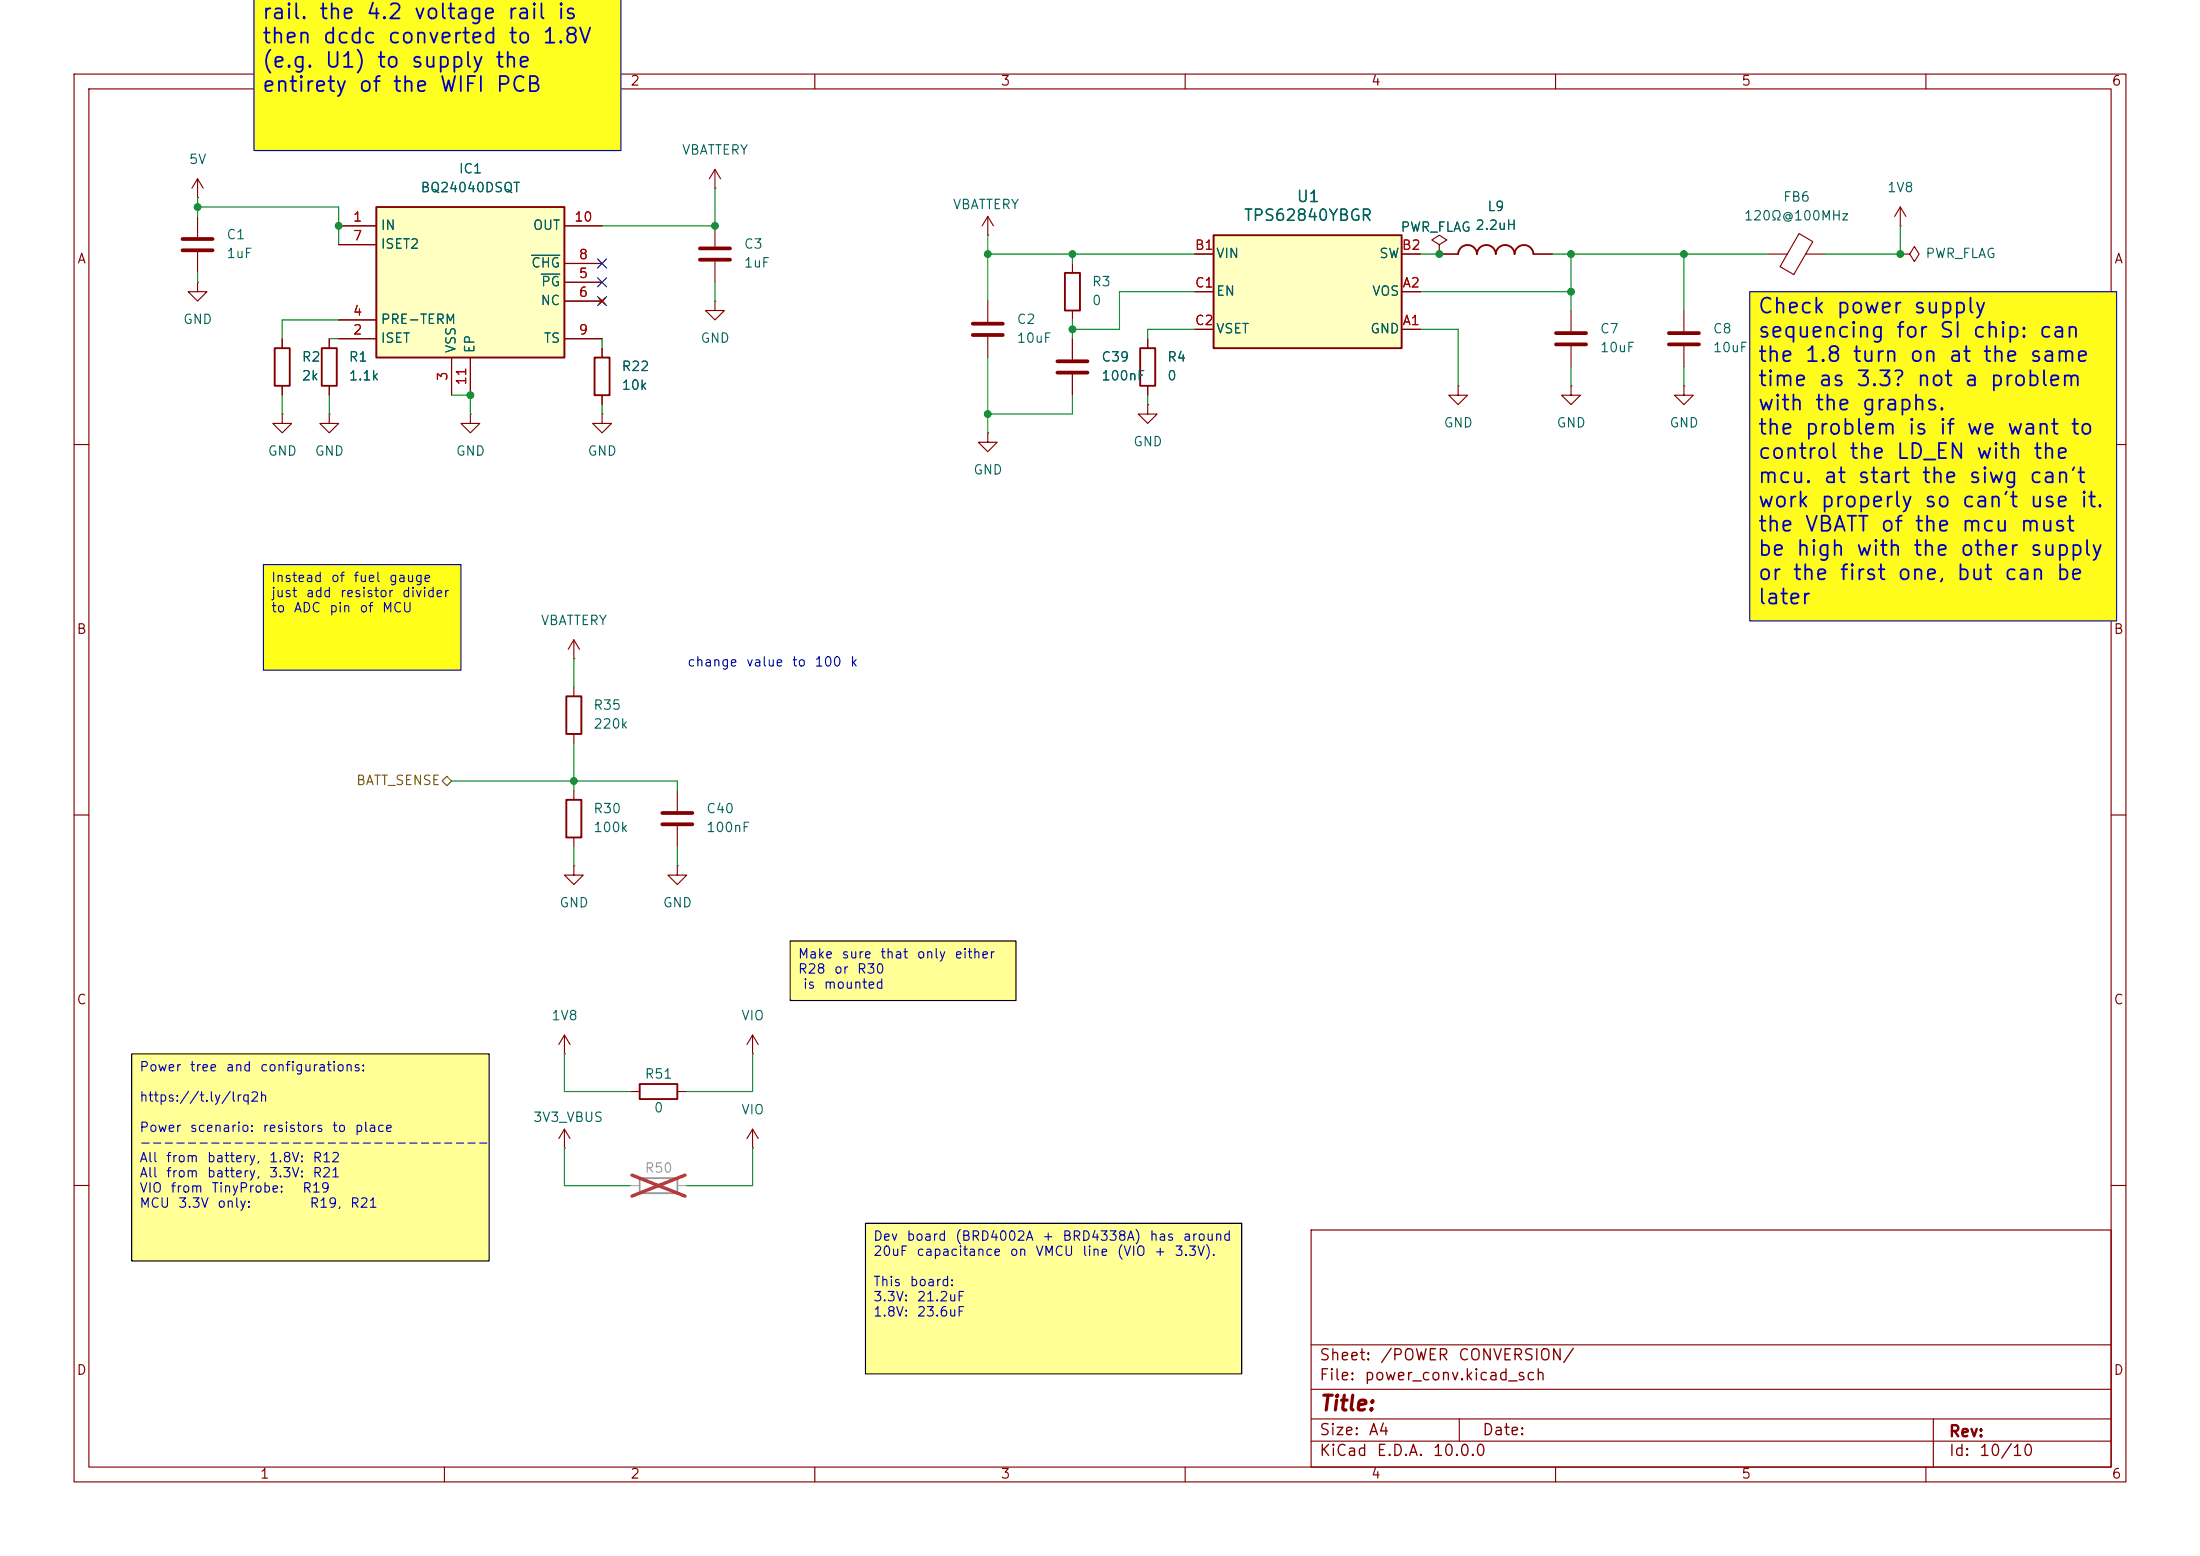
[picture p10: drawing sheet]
<svg xmlns="http://www.w3.org/2000/svg" width="297mm" height="210mm" viewBox="0 0 297 210" stroke-linecap="round" stroke-linejoin="round" font-family="sans-serif">
<g fill="none" stroke="#840000" stroke-width=".15">
<path d="M10 10h277v190h-277zM12 12h273v186h-273zM60 10v2M110 10v2M160 10v2M210 10v2M260 10v2M10 60h2M285 60h2M10 110h2M285 110h2M10 160h2"/>
<path d="M177 166h108v32h-108zM285 160h2M60 198v2M110 198v2M160 198v2M177 194.5h108M177 191.5h108M177 187.5h108M177 181.5h108M197 191.5v3M210 198v2M260 198v2"/>
<path d="M261 191.5v6.5"/>
</g>
<path d="M35.6 76.2h26.6v14.2h-26.6z" fill="#fffe16"/>
<g fill="#ffff96">
<path d="M17.8 142.2h48.2v28h-48.2z"/>
<path d="M116.8 165.1h50.8v20.3h-50.8z"/>
<path d="M106.7 127h30.5v8h-30.5z"/>
</g>
<path d="M34.3 -.1h49.5v20.4h-49.5z" fill="#feff1e"/>
<path d="M236.2 39.4h49.5v44.4h-49.5z" fill="#fffb1b"/>
<path d="M44.4 55.9v1.3h1.3l-1.3 1.2-1.2-1.2h1.2M44.4 55.9h.1" fill="none" stroke="#840000" stroke-width=".15"/>
<path d="M50.8 27.9h25.4v20.4h-25.4z" fill="#ffffc2"/>
<path d="M50.8 27.9h25.4v20.4h-25.4zM143.8 36.8h2v5.1h-2zM80.3 48.3h2v5h-2zM153.9 47h2.1v5.1h-2.1zM76.5 94h2v5.1h-2z" fill="none" stroke="#840000" stroke-width=".25"/>
<g fill="none" stroke="#840000" stroke-width=".15">
<path d="M26.7 26.7h.1M26.7 38.1v1.3h1.2l-1.2 1.2-1.3-1.2h1.3M26.7 38.1h.1M26.7 24.1v2.6M26.7 29.2v2.8M26.7 34v2.8M26.7 24.1l-.8 1.3M26.7 24.1l.7 1.3M45.7 30.5h5.1M45.7 33h5.1M76.2 30.5h5.1M76.2 38.1h5.1"/>
<path d="M76.2 35.6h5.1M96.5 25.4h.1M96.5 22.9l-.7 1.2M96.5 22.9l.8 1.2M96.5 22.9v2.5M96.5 30.5v2.8M96.5 35.3v2.8M133.3 31.8h.1M133.3 29.2v2.6M133.3 29.2l-.7 1.3M133.3 29.2l.8 1.3M144.8 35.6v1.2"/>
<path d="M38.1 55.9v1.3h1.3l-1.3 1.2-1.3-1.2h1.3M38.1 55.9h.1M45.7 45.7h5.1M45.7 43.2h5.1M61 48.3v5M63.5 55.9v1.3h1.3l-1.3 1.2-1.3-1.2h1.3M63.5 55.9h.1M63.5 48.3v5M76.2 45.7h5.1M76.2 40.6h5.1M80.9 40.3l.8 .7M81.3 55.9v1.3h1.2l-1.2 1.2-1.3-1.2h1.3"/>
<path d="M81.3 55.9h.1M81.3 47v1.3M81.3 53.3v1.3M81.7 40.3l-.8 .7M96.5 40.6v1.3h1.3l-1.3 1.3-1.3-1.3h1.3M96.5 40.6h.1M133.3 58.4v1.3h1.3l-1.3 1.3-1.2-1.3h1.2M133.3 58.4h.1M133.3 40.6v2.8M133.3 45.5v2.8M144.8 41.9v1.3M144.8 45.7v2.8"/>
<path d="M144.8 50.5v2.8M154.9 54.6v1.3h1.3l-1.3 1.3-1.2-1.3h1.2M154.9 54.6h.1M154.9 45.7v1.3M154.9 52.1v1.2M77.5 92.7v1.3M77.5 99.1v1.2M91.4 106.7v2.8M91.4 111.5v2.8M76.2 139.7v2.5M76.2 139.7l-.8 1.3M76.2 139.7l.8 1.3"/>
<path d="M76.2 154.9h.1M76.2 142.2h.1M76.2 152.4l-.8 1.3M76.2 152.4l.8 1.3M76.2 152.4v2.5"/>
</g>
<path d="M71.7 34.5h3.9M73.1 37h2.5" fill="none" stroke="#006464" stroke-width=".15"/>
<path d="M24.6 32.3h4.1M24.6 33.8h4.1M94.5 33.5h4.1M94.5 35.1h4.1M131.3 43.7h4.1M131.3 45.2h4.1M142.7 48.8h4.1M142.7 50.3h4.1M89.4 109.7h4.1M89.4 111.3h4.1" fill="none" stroke="#840000" stroke-width=".51"/>
<path d="M163.8 31.8h25.4v15.2h-25.4z" fill="#ffffc2"/>
<path d="M163.8 31.8h25.4v15.2h-25.4zM196.8 34.3a1.27 1.27 0 0 1 1.3-1.2 1.27 1.27 0 0 1 1.3 1.2 1.27 1.27 0 0 1 1.3-1.2 1.27 1.27 0 0 1 1.2 1.2 1.27 1.27 0 0 1 1.3-1.2 1.27 1.27 0 0 1 1.3 1.2 1.27 1.27 0 0 1 1.2-1.2 1.27 1.27 0 0 1 1.3 1.2M37.1 47h2v5.1h-2zM43.4 47h2.1v5.1h-2.1zM76.5 108h2v5h-2zM86.4 146.3h5v2h-5z" fill="none" stroke="#840000" stroke-width=".25"/>
<g fill="none" stroke="#840000" stroke-width=".15">
<path d="M45.7 30.5h5.1M45.7 33h5.1M76.2 30.5h5.1M76.2 38.1h5.1M76.2 35.6h5.1M161.3 39.4h2.5M161.3 34.3h2.5M189.2 39.4h2.6M189.2 34.3h2.6M194.3 33l1-.6-1-.6-1 .6 1 .6v1.3M194.3 34.3h.1M194.3 34.3h2.5"/>
<path d="M207 34.3h2.5M238.8 34.3h2.5M242.9 31.5l1.8 1.1-2.5 4.5-1.9-1.1zM243.8 34.3h2.6M256.5 34.3h1.3l.6-1 .7 1-.7 1-.6-1M256.5 34.3h.1M256.5 30.5h.1M256.5 27.9l-.7 1.3M256.5 27.9l.8 1.3M256.5 27.9v2.6M38.1 45.7v1.3M38.1 52.1v1.2"/>
<path d="M44.4 45.7v1.3M44.4 52.1v1.2M45.7 45.7h5.1M45.7 43.2h5.1M61 48.3v5M63.5 48.3v5M76.2 45.7h5.1M76.2 40.6h5.1M80.9 40.3l.8 .7M81.3 47v1.3M81.3 53.3v1.3M81.7 40.3l-.8 .7"/>
<path d="M144.8 45.7v2.8M144.8 50.5v2.8M154.9 45.7v1.3M154.9 52.1v1.2M161.3 44.5h2.5M189.2 44.5h2.6M196.8 52.1v1.2h1.3l-1.3 1.3-1.2-1.3h1.2M196.8 52.1h.1M212.1 52.1v1.2h1.3l-1.3 1.3-1.3-1.3h1.3M212.1 52.1h.1M212.1 41.9v2.8M212.1 46.7v2.8"/>
<path d="M227.3 52.1v1.2h1.3l-1.3 1.3-1.2-1.3h1.2M227.3 52.1h.1M227.3 41.9v2.8M227.3 46.7v2.8M77.5 88.9h.1M77.5 86.4l-.8 1.2M77.5 86.4l.7 1.2M77.5 86.4v2.5M77.5 116.8v1.3h1.2l-1.2 1.3-1.3-1.3h1.3M77.5 116.8h.1M77.5 106.7v1.3M77.5 113v1.3"/>
<path d="M91.4 116.8v1.3h1.3l-1.3 1.3-1.2-1.3h1.2M91.4 116.8h.1M101.6 139.7l-.8 1.3M101.6 139.7l.8 1.3M101.6 139.7v2.5M85.1 147.3h1.3M91.4 147.3h1.3M101.6 142.2h.1M101.6 154.9h.1M101.6 152.4v2.5M101.6 152.4l-.8 1.3M101.6 152.4l.8 1.3"/>
</g>
<path d="M86.4 159h5v2h-5z" fill="none" stroke="#a1a1a1" stroke-width=".25"/>
<path d="M85.1 160h1.3M91.4 160h1.3" fill="none" stroke="#a1a1a1" stroke-width=".15"/>
<path d="M85.3 158.6l7.2 2.8M92.5 158.6l-7.2 2.8" fill="none" stroke="#e12e31" stroke-width=".46"/>
<path d="M210.1 45h4M210.1 46.5h4M225.3 45h4.1M225.3 46.5h4.1" fill="none" stroke="#840000" stroke-width=".51"/>
<path d="M59.7 105.4l.6-.6 .7 .6-.7 .6z" fill="none" stroke="#725600" stroke-width=".15"/>
<g fill="none" stroke="#009600" stroke-width=".15">
<path d="M26.7 26.7v2.5M26.7 36.8v1.3M26.7 27.9h19v5.1M96.5 25.4v5.1h-15.2M96.5 38.1v2.5M133.3 31.8v8.8M133.3 34.3h28M144.8 34.3v1.3M161.3 39.4h-10.2v5.1h-6.3M191.8 34.3h2.5M191.8 39.4h20.3M209.5 34.3h29.3"/>
<path d="M212.1 34.3v7.6M227.3 34.3v7.6M256.5 30.5v3.8h-10.1M38.1 53.3v2.6M44.4 45.7h1.3M44.4 53.3v2.6M45.7 43.2h-7.6v2.5M61 53.3h2.5v2.6M81.3 45.7v1.3M81.3 54.6v1.3M133.3 48.3v10.1M144.8 43.2v2.5"/>
<path d="M144.8 53.3v2.6h-11.5M154.9 53.3v1.3M161.3 44.5h-6.4v1.2M191.8 44.5h5v7.6M212.1 49.5v2.6M227.3 49.5v2.6M77.5 88.9v3.8M61 105.4h30.4v1.3M77.5 100.3v6.4M77.5 114.3v2.5M91.4 114.3v2.5M76.2 154.9v5.1h8.9"/>
<path d="M76.2 142.2v5.1h8.9M101.6 154.9v5.1h-8.9M101.6 142.2v5.1h-8.9"/>
</g>
<path d="M80.7 37.5l1.2 1.2M80.7 35l1.2 1.2M81.9 37.5l-1.2 1.2M81.9 35l-1.2 1.2M80.7 40l1.2 1.2M81.9 40l-1.2 1.2" fill="none" stroke="#000084" stroke-width=".15"/>
<path d="M34.3 -.1v20.4h49.5v-20.4M236.2 39.4h49.5v44.4h-49.5zM35.6 76.2h26.6v14.2h-26.6z" fill="none" stroke="#0000c2" stroke-width=".15"/>
<path d="M106.7 127h30.5v8h-30.5zM17.8 142.2h48.2v28h-48.2zM116.8 165.1h50.8v20.3h-50.8z" fill="none" stroke="#000" stroke-width=".15"/>
<path d="M71.7 34.5h3.9M73.1 37h2.5" fill="none" stroke="#006464" stroke-width=".15"/>
<g fill="#009600" stroke="#009600" stroke-width=".14">
<circle cx="133.3" cy="55.9" r=".46"/>
<circle cx="144.8" cy="44.5" r=".46"/>
<circle cx="133.3" cy="34.3" r=".46"/>
<circle cx="144.8" cy="34.3" r=".46"/>
<circle cx="45.7" cy="30.5" r=".46"/>
<circle cx="96.5" cy="30.5" r=".46"/>
<circle cx="26.7" cy="27.9" r=".46"/>
<circle cx="63.5" cy="53.3" r=".46"/>
<circle cx="77.5" cy="105.4" r=".46"/>
<circle cx="194.3" cy="34.3" r=".46"/>
<circle cx="212.1" cy="34.3" r=".46"/>
<circle cx="212.1" cy="39.4" r=".46"/>
<circle cx="227.3" cy="34.3" r=".46"/>
<circle cx="256.5" cy="34.3" r=".46"/>
</g>
<g font-size="2" fill="#0000c2">
<text x="35.2" y="-.2">will</text>
<text x="56.8" y="-.2">a</text>
<text x="60.3" y="-.2">4.2V</text>
<text x="35.2" y="3.1">rail.</text>
<text x="42.9" y="3.1">the</text>
<text x="49.3" y="3.1">4.2</text>
<text x="55.7" y="3.1">voltage</text>
<text x="68.3" y="3.1">rail</text>
<text x="75.1" y="3.1">is</text>
<text x="35.2" y="6.4">then</text>
<text x="35.2" y="9.6">(e.g.</text>
<text x="43.4" y="6.4">dcdc</text>
<text x="43.7" y="9.6">U1)</text>
<text x="50.7" y="9.6">to</text>
<text x="52.2" y="6.4">converted</text>
<text x="55.3" y="9.6">supply</text>
<text x="66.7" y="9.6">the</text>
<text x="68.5" y="6.4">to</text>
<text x="73.1" y="6.4">1.8V</text>
<text x="35.2" y="12.9">entirety</text>
<text x="48.3" y="12.9">of</text>
<text x="52.9" y="12.9">the</text>
<text x="59.2" y="12.9">WIFI</text>
<text x="66.8" y="12.9">PCB</text>
<text x="237.2" y="42.8">Check</text>
<text x="237.2" y="46.1">sequencing</text>
<text x="247.8" y="42.8">power</text>
<text x="255.8" y="46.1">for</text>
<text x="258.2" y="42.8">supply</text>
<text x="261.7" y="46.1">SI</text>
<text x="266.2" y="46.1">chip:</text>
<text x="275.1" y="46.1">can</text>
<text x="237.2" y="49.4">the</text>
<text x="237.2" y="52.6">time</text>
<text x="243.5" y="49.4">1.8</text>
<text x="245.4" y="52.6">as</text>
<text x="249.9" y="49.4">turn</text>
<text x="250.4" y="52.6">3.3?</text>
<text x="257.6" y="49.4">on</text>
<text x="258.6" y="52.6">not</text>
<text x="262.9" y="49.4">at</text>
<text x="265" y="52.6">a</text>
<text x="267.5" y="49.4">the</text>
<text x="268.5" y="52.6">problem</text>
<text x="273.9" y="49.4">same</text>
<text x="237.2" y="55.9">with</text>
<text x="237.2" y="59.2">the</text>
<text x="243.5" y="59.2">problem</text>
<text x="244.9" y="55.9">the</text>
<text x="251.2" y="55.9">graphs.</text>
<text x="257.4" y="59.2">is</text>
<text x="261.6" y="59.2">if</text>
<text x="265.3" y="59.2">we</text>
<text x="270.8" y="59.2">want</text>
<text x="279.4" y="59.2">to</text>
<text x="237.2" y="62.4">control</text>
<text x="237.2" y="65.7">mcu.</text>
<text x="246" y="65.7">at</text>
<text x="249.5" y="62.4">the</text>
<text x="250.6" y="65.7">start</text>
<text x="255.9" y="62.4">LD_EN</text>
<text x="259.3" y="65.7">the</text>
<text x="265.6" y="65.7">siwg</text>
<text x="266.6" y="62.4">with</text>
<text x="273.8" y="65.7">can't</text>
<text x="274.3" y="62.4">the</text>
<text x="237.2" y="69">work</text>
<text x="245.6" y="69">properly</text>
<text x="259.6" y="69">so</text>
<text x="264.7" y="69">can't</text>
<text x="273.9" y="69">use</text>
<text x="280.7" y="69">it.</text>
<text x="237.2" y="72.3">the</text>
<text x="237.2" y="75.5">be</text>
<text x="242.4" y="75.5">high</text>
<text x="243.5" y="72.3">VBATT</text>
<text x="250.4" y="75.5">with</text>
<text x="253.7" y="72.3">of</text>
<text x="258.1" y="75.5">the</text>
<text x="258.3" y="72.3">the</text>
<text x="264.5" y="75.5">other</text>
<text x="264.7" y="72.3">mcu</text>
<text x="272.6" y="72.3">must</text>
<text x="273.9" y="75.5">supply</text>
<text x="237.2" y="78.8">or</text>
<text x="237.2" y="82.1">later</text>
<text x="241.9" y="78.8">the</text>
<text x="248.2" y="78.8">first</text>
<text x="256" y="78.8">one,</text>
<text x="264" y="78.8">but</text>
<text x="270.4" y="78.8">can</text>
<text x="277.4" y="78.8">be</text>
</g>
<text font-size="2" fill="#840000" x="178" y="190.9">Title:</text>
<g font-size="1.5" fill="#006464">
<text x="174.9" y="27.7">U1</text>
<text x="167.8" y="30.2">TPS62840YBGR</text>
</g>
<g font-size="1.5" fill="#840000">
<text x="178" y="184">Sheet:</text>
<text x="186.2" y="184">/POWER</text>
<text x="196.7" y="184">CONVERSION/</text>
<text x="178" y="186.7">File:</text>
<text x="184.1" y="186.7">power_conv.kicad_sch</text>
<text x="178" y="196.9">KiCad</text>
<text x="178" y="194.1">Size:</text>
<text x="184.7" y="194.1">A4</text>
<text x="185.7" y="196.9">E.D.A.</text>
<text x="193.3" y="196.9">10.0.0</text>
<text x="200" y="194.1">Date:</text>
<text x="263" y="194.3">Rev:</text>
<text x="263" y="196.9">Id:</text>
<text x="267.1" y="196.9">10/10</text>
</g>
<g font-size="1.3" fill="#840000">
<text x="35" y="11.9">1</text>
<text x="85" y="11.9">2</text>
<text x="135" y="11.9">3</text>
<text x="185" y="11.9">4</text>
<text x="235" y="11.9">5</text>
<text x="285" y="11.9">6</text>
<text x="10.3" y="35.9">A</text>
<text x="285.3" y="35.9">A</text>
<text x="10.3" y="85.9">B</text>
<text x="285.3" y="85.9">B</text>
<text x="10.3" y="135.9">C</text>
<text x="285.3" y="135.9">C</text>
<text x="10.3" y="185.9">D</text>
<text x="285.3" y="185.9">D</text>
<text x="35" y="199.9">1</text>
<text x="85" y="199.9">2</text>
<text x="135" y="199.9">3</text>
<text x="185" y="199.9">4</text>
<text x="235" y="199.9">5</text>
<text x="285" y="199.9">6</text>
</g>
<g font-size="1.3" fill="#006464">
<text x="25.4" y="22.5">5V</text>
<text x="61.9" y="23.7">IC1</text>
<text x="92" y="21.2">VBATTERY</text>
<text x="56.7" y="26.3">BQ24040DSQT</text>
<text x="128.5" y="28.5">VBATTERY</text>
<text x="200.7" y="28.8">L9</text>
<text x="240.6" y="27.5">FB6</text>
<text x="254.7" y="26.3">1V8</text>
<text x="30.5" y="32.6">C1</text>
<text x="30.5" y="35.2">1uF</text>
<text x="51.3" y="31.3">IN</text>
<text x="51.3" y="33.9">ISET2</text>
<text x="71.9" y="31.3">OUT</text>
<text x="100.3" y="33.9">C3</text>
<text x="164.1" y="35.2">VIN</text>
<text x="186.1" y="35.2">SW</text>
<text x="189" y="31.6">PWR_FLAG 2.2uH</text>
<text x="235.3" y="30.1">120Ω@100MHz</text>
<text x="259.9" y="35.2">PWR_FLAG</text>
<text x="71.6" y="36.4">CHG</text>
<text x="72.9" y="41.5">NC</text>
<text x="72.9" y="39">PG</text>
<text x="100.3" y="36.4">1uF</text>
<text x="147.3" y="39">R3</text>
<text x="147.3" y="41.5">0</text>
<text x="164.1" y="40.2">EN</text>
<text x="185.1" y="40.2">VOS</text>
<text x="24.6" y="44">GND</text>
<text x="51.3" y="46.6">ISET</text>
<text x="51.3" y="44">PRE-TERM</text>
<text x="61.8" y="47.8" transform="rotate(-90 61.8 47.8)">VSS</text>
<text x="64.4" y="47.8" transform="rotate(-90 64.4 47.8)">EP</text>
<text x="73.3" y="46.6">TS</text>
<text x="94.5" y="46.6">GND</text>
<text x="137.2" y="44">C2</text>
<text x="137.2" y="46.6">10uF</text>
<text x="164.1" y="45.3">VSET</text>
<text x="184.9" y="45.3">GND</text>
<text x="215.9" y="45.3">C7</text>
<text x="215.9" y="47.9">10uF</text>
<text x="231.1" y="45.3">C8</text>
<text x="231.1" y="47.9">10uF</text>
<text x="40.6" y="49.1">R2</text>
<text x="40.6" y="51.7">2k</text>
<text x="47" y="49.1">R1</text>
<text x="47" y="51.7">1.1k</text>
<text x="83.8" y="52.9">10k</text>
<text x="83.8" y="50.4">R22</text>
<text x="148.6" y="51.7">100nF</text>
<text x="148.6" y="49.1">C39</text>
<text x="157.5" y="49.1">R4</text>
<text x="157.5" y="51.7">0</text>
<text x="194.8" y="58">GND</text>
<text x="210.1" y="58">GND</text>
<text x="225.3" y="58">GND</text>
<text x="36.1" y="61.8">GND</text>
<text x="42.4" y="61.8">GND</text>
<text x="61.5" y="61.8">GND</text>
<text x="79.2" y="61.8">GND</text>
<text x="131.3" y="64.4">GND</text>
<text x="152.9" y="60.6">GND</text>
<text x="72.9" y="84.7">VBATTERY</text>
<text x="80" y="96.1">R35</text>
<text x="80" y="98.7">220k</text>
<text x="80" y="110.1">R30</text>
<text x="80" y="112.6">100k</text>
<text x="95.3" y="112.6">100nF</text>
<text x="95.3" y="110.1">C40</text>
<text x="75.4" y="122.8">GND</text>
<text x="89.4" y="122.8">GND</text>
<text x="74.3" y="138">1V8</text>
<text x="100" y="138">VIO</text>
<text x="87" y="145.9">R51</text>
<text x="71.9" y="151.7">3V3_VBUS</text>
<text x="88.2" y="150.5">0</text>
<text x="100" y="150.7">VIO</text>
</g>
<g font-size="1.3" fill="#a90000">
<text x="47.6" y="30.2">1</text>
<text x="47.6" y="32.8">7</text>
<text x="77.4" y="30.2">10</text>
<text x="78" y="35.3">8</text>
<text x="161.2" y="34">B1</text>
<text x="189.2" y="34">B2</text>
<text x="78" y="37.8">5</text>
<text x="78" y="40.4">6</text>
<text x="161.2" y="39.1">C1</text>
<text x="189.2" y="39.1">A2</text>
<text x="47.6" y="45.5">2</text>
<text x="47.6" y="42.9">4</text>
<text x="78" y="45.5">9</text>
<text x="161.2" y="44.2">C2</text>
<text x="189.2" y="44.2">A1</text>
<text x="60.7" y="51.5" transform="rotate(-90 60.7 51.5)">3</text>
<text x="63.2" y="52.1" transform="rotate(-90 63.2 52.1)">11</text>
</g>
<g font-size="1.3" fill="#0000c2">
<text x="36.5" y="78.9">Instead</text>
<text x="36.5" y="80.9">just</text>
<text x="36.5" y="83">to</text>
<text x="39.6" y="83">ADC</text>
<text x="41.2" y="80.9">add</text>
<text x="44.4" y="83">pin</text>
<text x="44.6" y="78.9">of</text>
<text x="45.8" y="80.9">resistor</text>
<text x="47.6" y="78.9">fuel</text>
<text x="48.4" y="83">of</text>
<text x="51.5" y="83">MCU</text>
<text x="52.4" y="78.9">gauge</text>
<text x="54.2" y="80.9">divider</text>
<text x="92.7" y="90.3">change</text>
<text x="100.6" y="90.3">value</text>
<text x="106.8" y="90.3">to</text>
<text x="109.9" y="90.3">100</text>
<text x="114.7" y="90.3">k</text>
<text x="107.6" y="129.7">Make</text>
<text x="107.6" y="131.7">R28</text>
<text x="112.5" y="131.7">or</text>
<text x="113.5" y="129.7">sure</text>
<text x="115.6" y="131.7">R30</text>
<text x="118.7" y="129.7">that</text>
<text x="123.7" y="129.7">only</text>
<text x="128.8" y="129.7">either</text>
<text x="108.3" y="133.8">is</text>
<text x="111.1" y="133.8">mounted</text>
<text x="18.7" y="144.9">Power</text>
<text x="18.7" y="149">https://t.ly/lrq2h</text>
<text x="25.5" y="144.9">tree</text>
<text x="30.4" y="144.9">and</text>
<text x="35" y="144.9">configurations:</text>
<text x="18.7" y="153.1">Power</text>
<text x="18.7" y="155.1">------------------------------</text>
<text x="25.5" y="153.1">scenario:</text>
<text x="35.3" y="153.1">resistors</text>
<text x="44.7" y="153.1">to</text>
<text x="47.8" y="153.1">place</text>
<text x="18.7" y="157.2">All</text>
<text x="18.7" y="159.2">All</text>
<text x="18.7" y="161.3">VIO</text>
<text x="22.3" y="157.2">from</text>
<text x="22.3" y="159.2">from</text>
<text x="22.9" y="161.3">from</text>
<text x="27.8" y="157.2">battery,</text>
<text x="27.8" y="159.2">battery,</text>
<text x="28.5" y="161.3">TinyProbe:</text>
<text x="36.2" y="157.2">1.8V:</text>
<text x="36.2" y="159.2">3.3V:</text>
<text x="40.7" y="161.3">R19</text>
<text x="42.1" y="157.2">R12</text>
<text x="42.1" y="159.2">R21</text>
<text x="18.7" y="163.3">MCU</text>
<text x="24" y="163.3">3.3V</text>
<text x="29.2" y="163.3">only:</text>
<text x="41.7" y="163.3">R19,</text>
<text x="47.2" y="163.3">R21</text>
<text x="117.8" y="167.8">Dev</text>
<text x="122.3" y="167.8">board</text>
<text x="128.8" y="167.8">(BRD4002A</text>
<text x="140.6" y="167.8">+</text>
<text x="143.3" y="167.8">BRD4338A)</text>
<text x="155.1" y="167.8">has</text>
<text x="159.6" y="167.8">around</text>
<text x="117.8" y="169.8">20uF</text>
<text x="117.8" y="173.9">This</text>
<text x="122.7" y="173.9">board:</text>
<text x="123.6" y="169.8">capacitance</text>
<text x="136.2" y="169.8">on</text>
<text x="139.7" y="169.8">VMCU</text>
<text x="146" y="169.8">line</text>
<text x="150.7" y="169.8">(VIO</text>
<text x="155.7" y="169.8">+</text>
<text x="158.5" y="169.8">3.3V).</text>
<text x="117.8" y="176">3.3V:</text>
<text x="117.8" y="178">1.8V:</text>
<text x="123.7" y="176">21.2uF</text>
<text x="123.7" y="178">23.6uF</text>
</g>
<text font-size="1.3" fill="#725600" x="48" y="106.3">BATT_SENSE</text>
<text font-size="1.3" fill="#989898" x="87" y="158.6">R50</text>
</svg>
